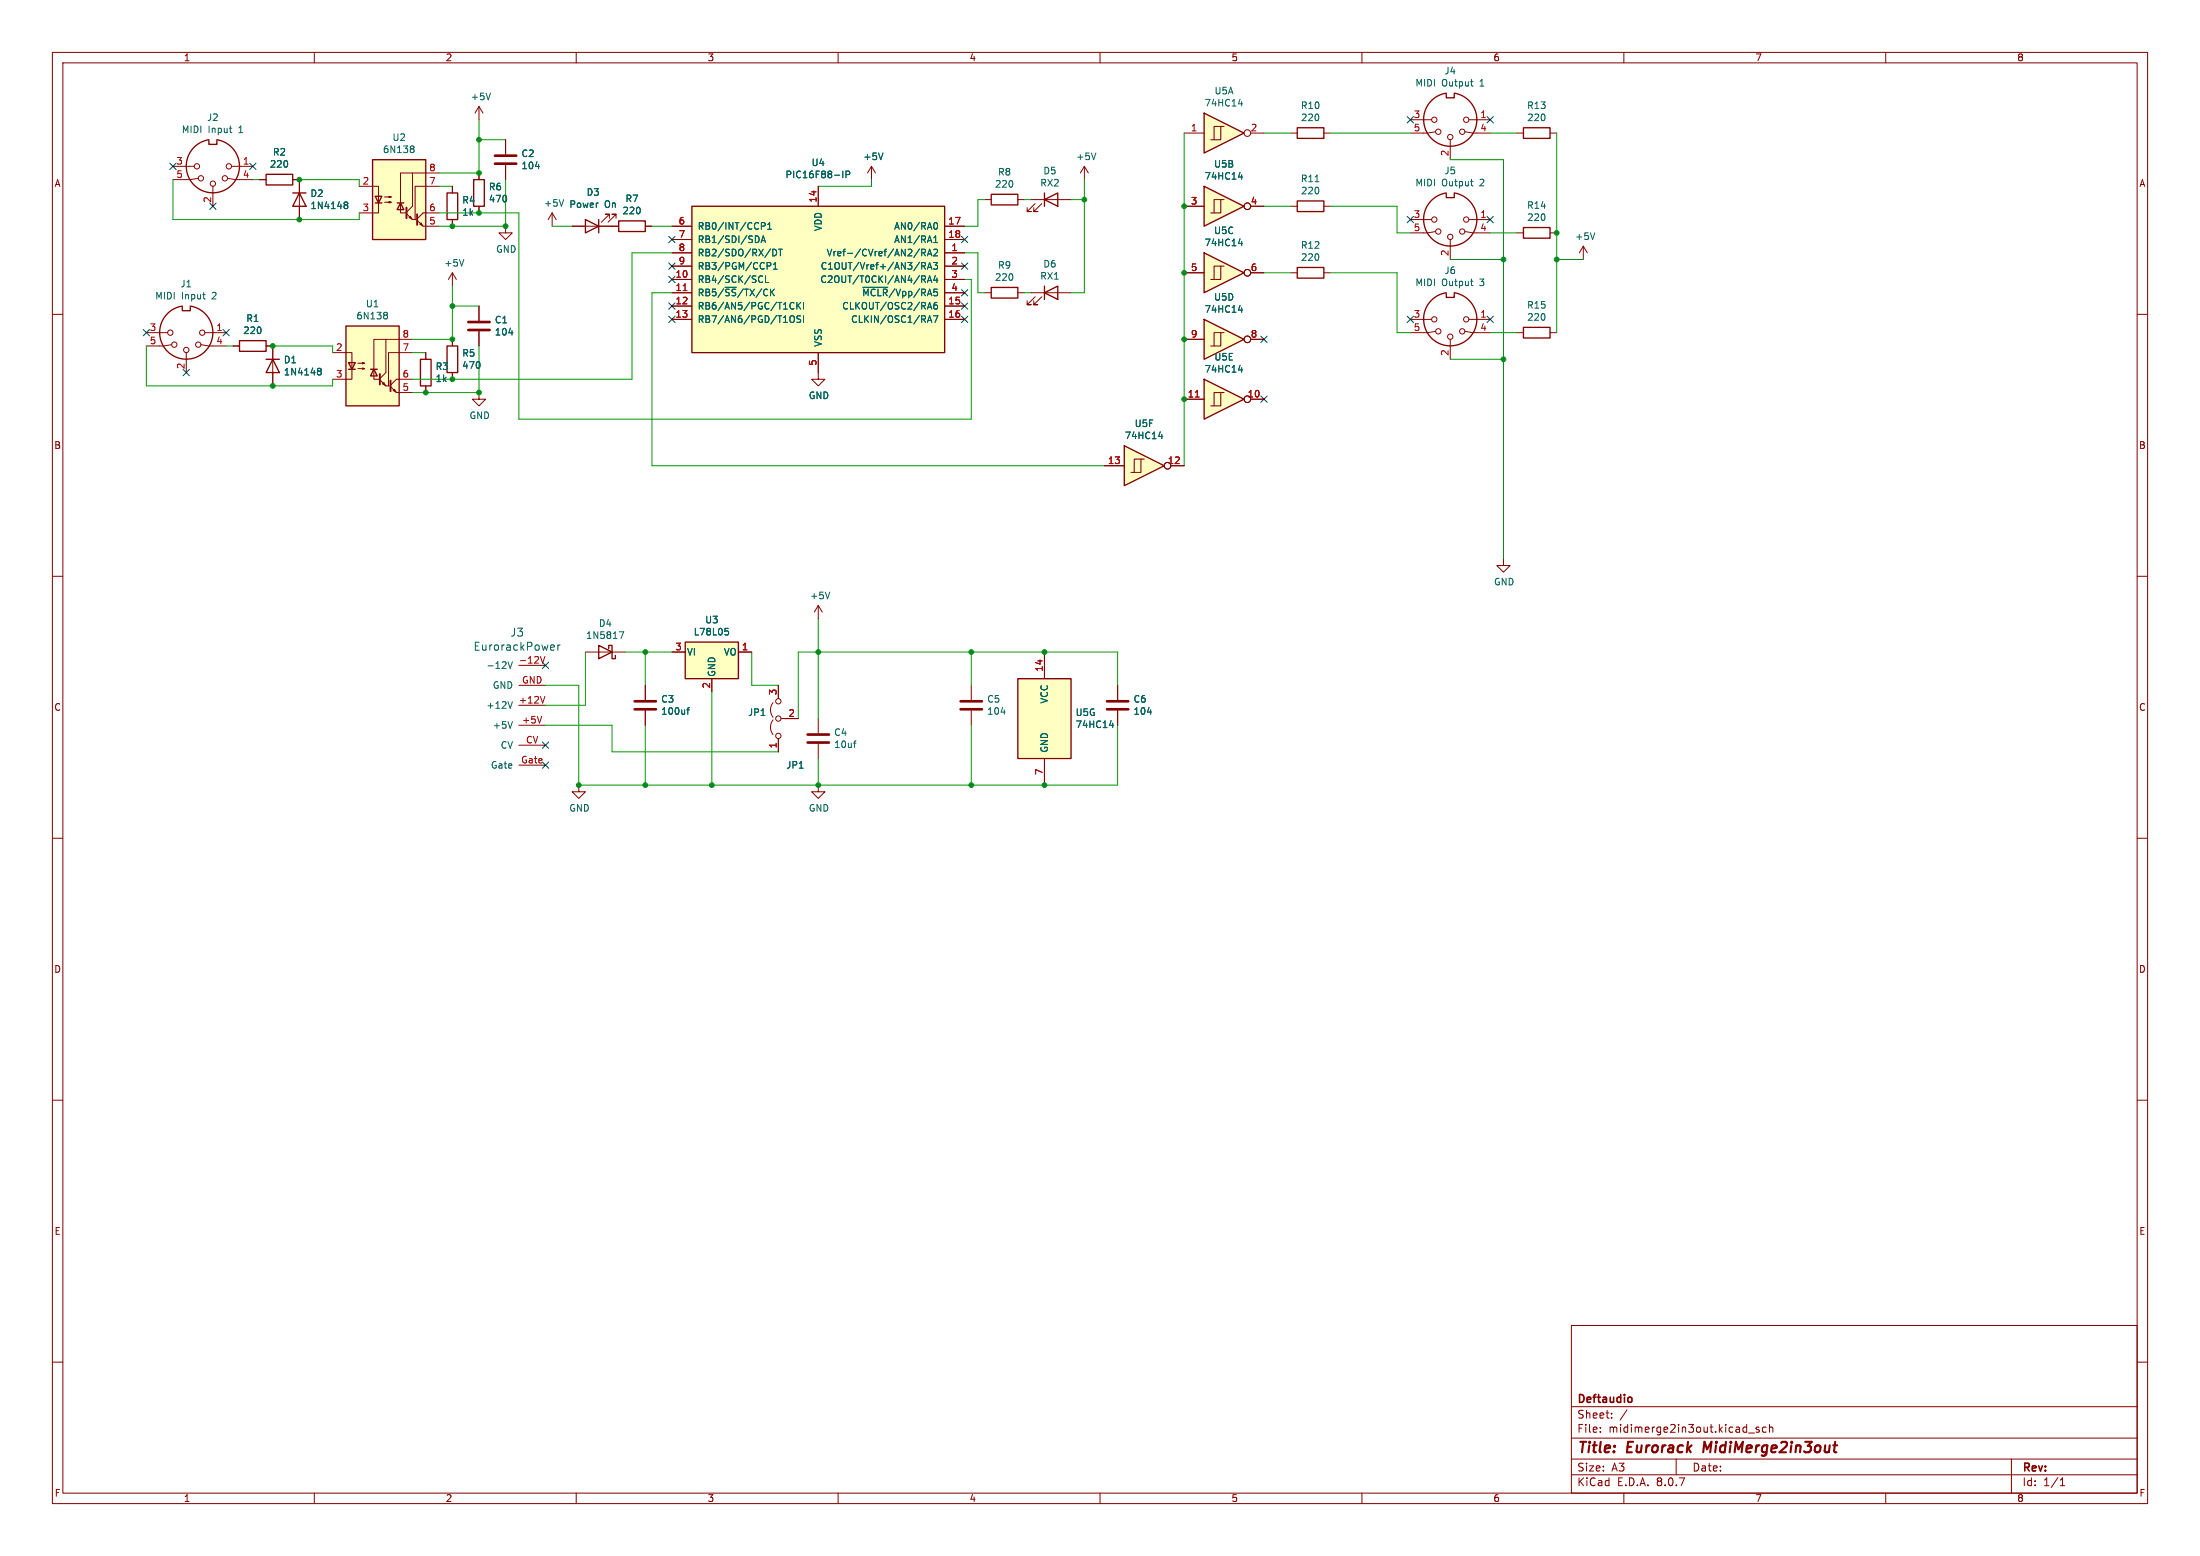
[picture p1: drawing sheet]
<svg xmlns="http://www.w3.org/2000/svg" width="420mm" height="297mm" viewBox="0 0 420 297" stroke-linecap="round" stroke-linejoin="round" font-family="sans-serif">
<g fill="none" stroke="#840000" stroke-width=".19">
<path d="M10 10h400v277h-400zM12 12h396v273h-396zM60 10v2M110 10v2M160 10v2M210 10v2M260 10v2M310 10v2M360 10v2M166.4 31.8l-.8 1.2M166.4 31.8v2.5M166.4 31.8l.7 1.2"/>
<path d="M188 38.1h1.2M194.3 38.1h1.3M196.8 38.1h7.7M197.6 38.9l-1.5 1.5h.7h-.7v-.8M198.9 38.9l-1.5 1.5h.7h-.7v-.8M188 55.9h1.2M194.3 55.9h1.3M196.8 55.9h7.7M197.6 56.6l-1.5 1.6h.7h-.7v-.8M198.9 56.6l-1.5 1.6h.7h-.7v-.8M10 60h2M27.9 63.5h4.1"/>
<path d="M32.8 65.8l-1.6 .2h-3.3M35.6 67.3v3.8M38.4 65.8l1.5 .2h3.3M39.1 63.5h4.1M44.4 66h1.3M50.8 66h1.3M156.2 71.1v1.3h1.3l-1.3 1.3-1.3-1.3h1.3M408 60h2M10 110h2M408 110h2M10 160h2M408 160h2"/>
<path d="M10 210h2M408 210h2M300 253h108v32h-108zM10 260h2M300 278.5h108M300 274.5h108M300 268.5h108M305.5 273.2v.2M305.5 272.5v.1M307.7 270.5v.2M307.7 269.8v.1M310.6 269.1l-1.3 1.9"/>
<path d="M320 278.5v3M333.8 273.5h1.1M335.8 272.5l-.4-.1-.2 .2 .1 .2 .5 .2v.3h-.6M337.2 272.5l-.5-.1-.3 .3 .2 .6h.6M337.8 272.5l.2-.1 .4 .1v.9M337.8 271.9v1.5M384 278.5v6.5M408 260h2M60 285v2M110 285v2M160 285v2M210 285v2"/>
<path d="M260 285v2M300 281.5h108M310 285v2M360 285v2M393.3 283.6h.9M393.3 282.5l.4-.4v1.5"/>
<circle cx="32.5" cy="63.5" r=".51"/>
<circle cx="33.3" cy="65.8" r=".51"/>
<circle cx="35.6" cy="66.8" r=".51"/>
<circle cx="37.8" cy="65.8" r=".51"/>
<circle cx="38.6" cy="63.5" r=".51"/>
</g>
<path d="M325.4 275.2l-.3 2" fill="none" stroke="#840000" stroke-width=".4"/>
<path d="M311.3 266.7l.2 .3v.4l-.2 .3" fill="none" stroke="#840000" stroke-width=".3"/>
<path d="M189.2 37.1h5.1v2h-5.1zM199.4 38.1l2.5-1.3v2.6zM199.4 36.8v2.6M34.8 58.4a5.1 5.1 0 0 0-3.5 7.8 5.1 5.1 0 0 0 8.5 0 5.1 5.1 0 0 0-3.5-7.8M34.8 58.5v.8h1.5v-.8M189.2 54.9h5.1v2h-5.1zM199.4 55.9l2.5-1.3v2.6zM199.4 54.6v2.6M45.7 65h5.1v2.1h-5.1z" fill="none" stroke="#840000" stroke-width=".25"/>
<path d="M168.6 29.2l-.5 1.3M38.7 56.2h.5M39.1 57.1h.1" fill="none" stroke="#006464" stroke-width=".19"/>
<path d="M132.1 39.4h48.2v27.9h-48.2z" fill="#ffffc2"/>
<path d="M132.1 39.4h48.2v27.9h-48.2z" fill="none" stroke="#840000" stroke-width=".25"/>
<g fill="none" stroke="#840000" stroke-width=".19">
<path d="M156.2 35.6v3.8M128.3 48.3h3.8M128.3 53.3h3.8M128.3 55.9h3.8M128.3 58.4h3.8M128.3 43.2h3.8M128.3 45.7h3.8M128.3 50.8h3.8M180.3 48.3h3.8M180.3 53.3h3.8M180.3 55.9h3.8M180.3 58.4h3.8"/>
<path d="M180.3 43.2h3.8M180.3 45.7h3.8M180.3 50.8h3.8M128.3 61h3.8M156.2 67.3v3.8M180.3 61h3.8"/>
</g>
<g fill="none" stroke="#006464" stroke-width=".19">
<path d="M160.9 32.7v1.2M161.5 33.3h.6l.1-.2v-.3l-.7-.1v1.2M144.7 45.1l.2 .5-.2 .6M145 52.7l.6 .1M145.3 46.3l.4-1.3 .4 1.3M145.4 42.5h.4l.3 .2-.1 .4-.6 .1M145.4 45.9h.6M145.6 53.8l-.6 .1M146.1 52.6v1.3h.6M146.4 50.1h.5l.3 .3-.2 .3-.6 .1M146.6 43.8h.7M146.6 42.9l.3-.4v1.3"/>
<path d="M147.5 47.6a.64 .64 0 0 1 .8 .6 .64 .64 0 0 1-.8 .6zM147.6 51.4h.8M147.6 50.5l.4-.4v1.3M148.6 47.6h.7M149 47.6v1.2M151.6 57.9a.6 .6 0 0 0-.9 .4 .6 .6 0 0 0 .6 .7l.3-.1M152.1 57.7v1.3M152.3 58.3l.6 .7M152.9 57.7l-.8 .8M153.4 57.7v1.3M164.7 54.8h4.8M175.5 47.5l-1.1 1.6"/>
<path d="M176 48.2h.6l.1-.2-.1-.3-.6-.1v1.2M176 50.8l.6-.1 .1-.2-.1-.3-.6-.1v1.3M176 52.6h.4l.3 .3-.1 .4h-.6M176.3 48.2l.4 .6M176.3 50.8l.4 .6M176.3 53.3l.4 .6M177 48.8l.5-1.2 .4 1.2M177 51.4l.5-1.3 .4 1.3M177 53.9l.5-1.3 .4 1.3M177.2 48.5h.6M177.2 58.6h.6M177.2 51h.6"/>
<path d="M177.2 53.6h.6M177.5 57.7l.4 1.3M178.2 50.1h.8l-.4 .5 .3 .1v.6l-.2 .1-.5-.1M178.3 47.7l.4-.1 .3 .3-.8 .9h.8M178.3 46.3h.7M178.3 45.4l.3-.4v1.3M178.4 42.6l.2-.1a.68 .68 0 0 1 .4 .6 .68 .68 0 0 1-.4 .7l-.2-.1M178.6 52.6l-.3 .9h.7M178.9 57.7l-.4 .1a.86 .86 0 0 0 0 1.2l.4-.1 .1-.4-.3-.3-.3 .1-.1 .2M178.9 53.1v.8M150.9 60.5l.2-.2a.43 .43 0 0 1 .5 .4v.4a.43 .43 0 0 1-.3 .4 .43 .43 0 0 1-.4-.1M152.9 60.3h-.5l-.2 .1v.4l.5 .2 .2 .3-.3 .2h-.5"/>
<path d="M153.4 60.3v1.2M177 61.5l.5-1.2 .4 1.2M177.2 61.2h.6M178.2 60.3h.8l-.5 1.2"/>
</g>
<path d="M130.4 55.5h.7" fill="none" stroke="#a90000" stroke-width=".19"/>
<path d="M214.6 85.1l7.6 3.8-7.6 3.8z" fill="#ffffc2"/>
<path d="M39.9 26.7a5.1 5.1 0 0 0-3.5 7.8 5.1 5.1 0 0 0 8.5 0 5.1 5.1 0 0 0-3.5-7.8M39.9 26.8v.8h1.5v-.8M50.8 33.3h5.1v2h-5.1zM55.9 36.8h2.5M57.1 36.8l1.3 2.6h-2.5zM80.3 68.6h2v5.1h-2zM85.3 66h2.1v5.1h-2.1zM214.6 85.1l7.6 3.8-7.6 3.8z" fill="none" stroke="#840000" stroke-width=".25"/>
<g fill="none" stroke="#840000" stroke-width=".19">
<path d="M33 31.8h4.1M37.8 34l-1.5 .3h-3.3M40.6 35.6v3.8M43.4 34l1.6 .3h3.3M44.2 31.8h4.1M49.5 34.3h1.3M55.9 34.3h1.2v7.6M207 31.8l-.8 1.2M207 31.8v2.5M207 31.8l.8 1.2M86.4 52.1v2.5M86.4 52.1l-.8 1.2"/>
<path d="M86.4 52.1l.7 1.2M91.4 58.4v2.8M96.5 43.2v1.3h1.3l-1.3 1.2-1.3-1.2h1.3M81.3 67.3v1.3M81.3 73.7v1.2M86.4 64.8v1.2M86.4 71.1v1.3M91.4 74.9v1.3h1.3l-1.3 1.3-1.2-1.3h1.2M91.4 63.2v2.8M210.8 88.9h3.8M217.8 87.6h-1.3v2.6M218.4 87.6h-.6v2.6h-1.9"/>
<path d="M223.5 88.9h2.6M156.2 115.6l-.8 1.2M156.2 115.6v2.5M156.2 115.6l.8 1.2"/>
<circle cx="37.6" cy="31.8" r=".51"/>
<circle cx="38.4" cy="34" r=".51"/>
<circle cx="40.6" cy="35.1" r=".51"/>
<circle cx="42.9" cy="34" r=".51"/>
<circle cx="43.7" cy="31.8" r=".51"/>
<circle cx="222.9" cy="88.9" r=".63"/>
</g>
<g fill="none" stroke="#006464" stroke-width=".19">
<path d="M43.8 24.5h.5M44.1 25.3h.2M65.8 39l.1 .1M65.8 38.6h.4l.1 .1 .1 .2-.2 .2M65.9 39.1h.3M65.9 39.1l-.1 .1M66.2 39.1l.2 .2-.1 .4-.1 .1h-.4M209.2 29.2l-.4 1.3M88.6 49.5l-.5 1.3M97.1 63.5h.8M221.2 83.3h.8M221.8 82.9v.8"/>
<path d="M158.4 113l-.4 1.3"/>
</g>
<path d="M89.4 63h4.1M89.4 61.5h4.1" fill="none" stroke="#840000" stroke-width=".51"/>
<path d="M71.1 30.5h10.2v15.2h-10.2z" fill="#ffffc2"/>
<path d="M71.1 30.5h10.2v15.2h-10.2zM71.6 37.5h1.3l-.6 1.2zM71.6 38.7h1.3M75.8 38.7h1.3M76.5 38.7l.6 1.3h-1.3z" fill="none" stroke="#840000" stroke-width=".25"/>
<path d="M68.6 35.6h3.7v5h-3.7M73.4 38.6h1.3l-.4 .1v-.2l.4 .1M73.4 37.6h1.3l-.4 .1v-.2l.4 .1M78.7 33h-2.2v7.6h1M83.8 33h-5.1v6.4l-1.1 1.1M83.8 35.6h-4.6v6.3M77.6 40.8l1.1 1.1h.7M78.1 41.5l.3-.2 .2 .5zM79.6 42l1.2 1.2h3M80.1 42.8l.3-.3 .2 .6zM83.8 40.6h-3l-1.2 1.2" fill="none" stroke="#840000" stroke-width=".19"/>
<path d="M77.6 39.6v2.1M79.6 40.9v2" fill="none" stroke="#840000" stroke-width=".36"/>
<path d="M78.6 27.9h.2l.2 .2-.2 .3M78.6 28.4h.2M78.8 28.4l.2 .2v.3l-.1 .2h-.3" fill="none" stroke="#006464" stroke-width=".19"/>
<path d="M229.9 72.4l7.6 3.8-7.6 3.8z" fill="#ffffc2"/>
<path d="M229.9 72.4l7.6 3.8-7.6 3.8z" fill="none" stroke="#840000" stroke-width=".25"/>
<g fill="none" stroke="#840000" stroke-width=".19">
<path d="M226.1 76.2h3.8M233 74.9h-1.2v2.6M233.7 74.9h-.7v2.6h-1.9M238.8 76.2h2.5"/>
<circle cx="238.1" cy="76.2" r=".63"/>
</g>
<path d="M228.2 75.8h.7" fill="none" stroke="#a90000" stroke-width=".19"/>
<path d="M236.4 70.6h.8M237 70.2v.8" fill="none" stroke="#006464" stroke-width=".19"/>
<path d="M229.9 61l7.6 3.8-7.6 3.8z" fill="#ffffc2"/>
<path d="M247.6 24.4h5.1v2h-5.1zM247.6 38.4h5.1v2h-5.1zM50.8 68.6h2.5M52.1 68.6l1.2 2.5h-2.5zM229.9 61l7.6 3.8-7.6 3.8z" fill="none" stroke="#840000" stroke-width=".25"/>
<g fill="none" stroke="#840000" stroke-width=".19">
<path d="M246.4 25.4h1.2M246.4 39.4h1.2M252.7 25.4h1.3M252.7 39.4h1.3M52.1 66v7.7M226.1 64.8h3.8M233 63.5h-1.2v2.5M233.7 63.5h-.7v2.5h-1.9M238.8 64.8h2.5"/>
<circle cx="238.1" cy="64.8" r=".63"/>
</g>
<path d="M251.1 34.7h.7M236.4 59.2h.8M237 58.8v.8M60.7 70.8h.1M60.7 70.4l.4-.1 .2 .1v.2l-.2 .2M60.8 70.8h.3M60.8 70.8l-.1 .1M61.1 70.8l.2 .3v.4l-.2 .1-.4-.1" fill="none" stroke="#006464" stroke-width=".19"/>
<path d="M66 62.2h10.2v15.3h-10.2z" fill="#ffffc2"/>
<path d="M247.6 51.1h5.1v2h-5.1zM66 62.2h10.2v15.3h-10.2zM66.5 69.2h1.3l-.6 1.3zM66.5 70.5h1.3M70.7 70.5h1.3M71.4 70.5l.6 1.3h-1.3z" fill="none" stroke="#840000" stroke-width=".25"/>
<g fill="none" stroke="#840000" stroke-width=".19">
<path d="M246.4 52.1h1.2M252.7 52.1h1.3M63.5 67.3h3.7v5.1h-3.7M68.3 70.4h1.3l-.4 .1v-.3l.4 .2M68.3 69.3h1.3l-.4 .2v-.3l.4 .1M72.5 72.5l1.2 1.2h.6M73 73.3l.3-.3 .2 .5zM73.7 64.8h-2.3v7.6h1M74.5 73.8l1.2 1.1h3M75.1 74.5l.2-.2 .3 .5zM78.7 64.8h-5v6.3l-1.2 1.2M78.7 67.3h-4.5v6.4"/>
<path d="M78.7 72.4h-3l-1.2 1.1"/>
</g>
<path d="M72.5 71.4v2M74.5 72.6v2.1" fill="none" stroke="#840000" stroke-width=".36"/>
<path d="M73.5 59.6h.2l.3 .3-.3 .3M73.5 60.2h.2M73.7 60.2l.3 .2v.2l-.2 .2-.3 .1" fill="none" stroke="#006464" stroke-width=".19"/>
<path d="M229.9 48.3l7.6 3.8-7.6 3.8z" fill="#ffffc2"/>
<path d="M229.9 48.3l7.6 3.8-7.6 3.8z" fill="none" stroke="#840000" stroke-width=".25"/>
<g fill="none" stroke="#840000" stroke-width=".19">
<path d="M226.1 52.1h3.8M233 50.8h-1.2v2.5M233.7 50.8h-.7v2.5h-1.9M238.8 52.1h2.5"/>
<circle cx="238.1" cy="52.1" r=".63"/>
</g>
<path d="M236.4 46.5h.8M237 46.1v.8" fill="none" stroke="#006464" stroke-width=".19"/>
<path d="M229.9 35.6l7.6 3.8-7.6 3.8z" fill="#ffffc2"/>
<path d="M229.9 35.6l7.6 3.8-7.6 3.8z" fill="none" stroke="#840000" stroke-width=".25"/>
<g fill="none" stroke="#840000" stroke-width=".19">
<path d="M226.1 39.4h3.8M233 38.1h-1.2v2.5M233.7 38.1h-.7v2.5h-1.9M238.8 39.4h2.5"/>
<circle cx="238.1" cy="39.4" r=".63"/>
</g>
<path d="M236.4 33.8h.8M237 33.4v.8" fill="none" stroke="#006464" stroke-width=".19"/>
<path d="M229.9 21.6l7.6 3.8-7.6 3.8z" fill="#ffffc2"/>
<g fill="none" stroke="#840000" stroke-width=".25">
<path d="M276.1 17.9v.8h1.5v-.8M276.1 17.8a5.1 5.1 0 0 0-4.3 5.1M277.6 17.8a5.1 5.1 0 0 1 4.3 5.5 5.1 5.1 0 0 1-5.2 4.6 5.1 5.1 0 0 1-4.9-5M85.3 36.8h2.1v5.1h-2.1zM90.4 34.3h2.1v5.1h-2.1zM229.9 21.6l7.6 3.8-7.6 3.8zM290.8 24.4h5.1v2h-5.1zM111.8 41.9l2.5 1.3-2.5 1.3zM114.3 41.9v2.6M118.1 42.2h5.1v2h-5.1zM276.1 56v.8h1.5v-.8M276.1 55.9a5.1 5.1 0 0 0-4.3 5.1"/>
<path d="M277.6 55.9a5.1 5.1 0 0 1 4.3 5.5 5.1 5.1 0 0 1-5.2 4.6 5.1 5.1 0 0 1-4.9-5M290.8 62.5h5.1v2h-5.1z"/>
</g>
<g fill="none" stroke="#840000" stroke-width=".19">
<path d="M86.4 35.6v1.2M91.4 20.3v2.6M91.4 33v1.3M91.4 39.4v1.2M91.4 20.3l-.7 1.3M91.4 20.3l.8 1.3M96.5 26.7v2.8M96.5 31.5v2.8M226.1 25.4h3.8M233 24.1h-1.2v2.6M233.7 24.1h-.7v2.6h-1.9M238.8 25.4h2.5"/>
<path d="M269.2 22.9h4.1M274.1 25.1l-1.6 .3h-3.3M276.9 26.7v3.8M279.7 25.1l1.5 .3h3.3M280.4 22.9h4.1M289.6 25.4h1.2M295.9 25.4h1.3M86.4 41.9v1.3M105.4 40.6l-.8 1.3M105.4 40.6v2.6M105.4 40.6l.8 1.3M109.2 43.2h8.9"/>
<path d="M116.3 41.7v-.8h-.7h.7l-1.5 1.5M117.6 41.7v-.8h-.8h.8l-1.5 1.5M123.2 43.2h1.3M302.3 47l-.8 1.3M302.3 47v2.5M302.3 47l.7 1.3M269.2 61h4.1M274.1 63.2l-1.6 .3h-3.3M276.9 64.8v3.8M279.7 63.2l1.5 .3h3.3M280.4 61h4.1M289.6 63.5h1.2"/>
<path d="M295.9 63.5h1.3M147.6 137.4a2.26 2.26 0 0 0 0 2.8M147.6 134.1a2.26 2.26 0 0 0 0 2.8M148.6 130.8v2.6M149.1 137.2h3.3M213.4 130.8v2.8M213.4 135.6v2.8M148.6 141v2.5"/>
<circle cx="238.1" cy="25.4" r=".63"/>
<circle cx="273.8" cy="22.9" r=".51"/>
<circle cx="274.6" cy="25.1" r=".51"/>
<circle cx="276.9" cy="26.2" r=".51"/>
<circle cx="279.1" cy="25.1" r=".51"/>
<circle cx="279.9" cy="22.9" r=".51"/>
<circle cx="273.8" cy="61" r=".51"/>
<circle cx="274.6" cy="63.2" r=".51"/>
<circle cx="276.9" cy="64.3" r=".51"/>
<circle cx="279.1" cy="63.2" r=".51"/>
<circle cx="279.9" cy="61" r=".51"/>
<circle cx="148.6" cy="137.2" r=".51"/>
<circle cx="148.6" cy="133.9" r=".51"/>
<circle cx="148.6" cy="140.5" r=".51"/>
</g>
<path d="M93.6 17.8l-.4 1.2M236.4 19.8h.8M237 19.4v.8M280.7 15.6h.5M281.1 16.4h.1M102.2 31.8h.8M107.6 38.1l-.4 1.3M280.7 53.7h.5M281.1 54.5h.1M304.5 44.4l-.5 1.3M219.1 135.9h.7" fill="none" stroke="#006464" stroke-width=".19"/>
<path d="M94.5 31.2h4.1M94.5 29.7h4.1M211.3 135.4h4.1M211.3 133.9h4.1" fill="none" stroke="#840000" stroke-width=".51"/>
<path d="M194.3 129.5h10.2v15.3h-10.2z" fill="#ffffc2"/>
<path d="M276.1 37v.7h1.5v-.7M276.1 36.8a5.1 5.1 0 0 0-4.3 5.1M277.6 36.8a5.1 5.1 0 0 1 4.3 5.5 5.1 5.1 0 0 1-5.2 4.6 5.1 5.1 0 0 1-4.9-5M290.8 43.4h5.1v2.1h-5.1zM194.3 129.5h10.2v15.3h-10.2z" fill="none" stroke="#840000" stroke-width=".25"/>
<g fill="none" stroke="#840000" stroke-width=".19">
<path d="M269.2 41.9h4.1M274.1 44.2l-1.6 .3h-3.3M276.9 45.7v3.8M279.7 44.2l1.5 .3h3.3M280.4 41.9h4.1M289.6 44.5h1.2M295.9 44.5h1.3M123.2 130.8v2.8M123.2 135.6v2.8M156.2 137.2v2.8M185.4 130.8v2.8M185.4 135.6v2.8"/>
<path d="M199.4 124.5v5M156.2 142v2.8M199.4 144.8v5.1"/>
<circle cx="273.8" cy="41.9" r=".51"/>
<circle cx="274.6" cy="44.2" r=".51"/>
<circle cx="276.9" cy="45.2" r=".51"/>
<circle cx="279.1" cy="44.2" r=".51"/>
<circle cx="279.9" cy="41.9" r=".51"/>
</g>
<path d="M280.7 34.6h.5M281.1 35.5h.1M131.1 135.5h.5M131.6 135.1l-.3 .2v1M191.1 135.9h.8M211.8 138.5h.8M212.4 138v.9M162.9 141.8h.5M163.4 141.4l-.2 .1" fill="none" stroke="#006464" stroke-width=".19"/>
<path d="M121.2 135.4h4M121.2 133.9h4M183.4 135.4h4.1M183.4 133.9h4.1M154.2 141.7h4M154.2 140.2h4" fill="none" stroke="#840000" stroke-width=".51"/>
<path d="M130.8 122.6h10.2v6.9h-10.2z" fill="#ffffc2"/>
<path d="M114.3 123.2l2.5 1.3-2.5 1.2zM116.2 123.8v-.6h.6v2.5h.7v-.6M130.8 122.6h10.2v6.9h-10.2z" fill="none" stroke="#840000" stroke-width=".25"/>
<g fill="none" stroke="#840000" stroke-width=".19">
<path d="M49.5 34.3h1.3M55.9 34.3h1.2v2.5M57.1 39.4v2.5M86.4 35.6v1.2M91.4 33v1.3M91.4 39.4v1.2M96.5 26.7v2.8M96.5 31.5v2.8M156.2 35.6v3.8M226.1 39.4h3.8M238.8 39.4h2.5M86.4 41.9v1.3"/>
<path d="M91.4 58.4v2.8M109.2 43.2h2.6M114.3 43.2h3.8M123.2 43.2h1.3M128.3 43.2h3.8M128.3 48.3h3.8M128.3 53.3h3.8M128.3 55.9h3.8M128.3 58.4h3.8M128.3 45.7h3.8M128.3 50.8h3.8M180.3 43.2h3.8"/>
<path d="M180.3 48.3h3.8M180.3 53.3h3.8M180.3 55.9h3.8M180.3 58.4h3.8M180.3 45.7h3.8M180.3 50.8h3.8M226.1 52.1h3.8M238.8 52.1h2.5M44.4 66h1.3M50.8 66h1.3v2.6M52.1 71.1v2.6M81.3 67.3v1.3"/>
<path d="M81.3 73.7v1.2M86.4 64.8v1.2M86.4 71.1v1.3M91.4 63.2v2.8M128.3 61h3.8M156.2 67.3v3.8M180.3 61h3.8M226.1 64.8h3.8M226.1 76.2h3.8M238.8 64.8h2.5M238.8 76.2h2.5M210.8 88.9h3.8"/>
<path d="M223.5 88.9h2.6M287 106.7v1.3h1.3l-1.3 1.2-1.3-1.2h1.3M99.1 134.6h5M99.1 138.4h5M99.1 127h5M99.1 130.8h5M111.8 124.5h7.6M123.2 130.8v2.8M123.2 135.6v2.8M128.3 124.5h2.5M135.9 129.5v2.6M141 124.5h2.5"/>
<path d="M148.6 130.8v2.6M149.9 137.2h2.5M199.4 124.5v5M213.4 130.8v2.8M213.4 135.6v2.8M99.1 142.2h5M99.1 146.1h5M110.5 149.9v1.2h1.3l-1.3 1.3-1.3-1.3h1.3M148.6 141v2.5M156.2 149.9v1.2h1.3l-1.3 1.3-1.3-1.3h1.3M199.4 144.8v5.1"/>
<circle cx="238.1" cy="39.4" r=".63"/>
<circle cx="238.1" cy="52.1" r=".63"/>
<circle cx="238.1" cy="76.2" r=".63"/>
<circle cx="238.1" cy="64.8" r=".63"/>
<circle cx="222.9" cy="88.9" r=".63"/>
</g>
<g fill="none" stroke="#006464" stroke-width=".19">
<path d="M65.8 39l.1 .1M65.8 38.6h.4l.1 .1 .1 .2-.2 .2M65.9 39.1h.3M65.9 39.1l-.1 .1M66.2 39.1l.2 .2-.1 .4-.1 .1h-.4M102.2 31.8h.8M160.9 32.7v1.2M161.5 33.3h.6l.1-.2v-.3l-.7-.1v1.2M168.6 29.2l-.5 1.3M236.4 33.8h.8M237 33.4v.8M144.7 45.1l.2 .5-.2 .6"/>
<path d="M145 52.7l.6 .1M145.3 46.3l.4-1.3 .4 1.3M145.4 42.5h.4l.3 .2-.1 .4-.6 .1M145.4 45.9h.6M145.6 53.8l-.6 .1M146.1 52.6v1.3h.6M146.4 50.1h.5l.3 .3-.2 .3-.6 .1M146.6 43.8h.7M146.6 42.9l.3-.4v1.3M147.5 47.6a.64 .64 0 0 1 .8 .6 .64 .64 0 0 1-.8 .6zM147.6 51.4h.8M147.6 50.5l.4-.4v1.3"/>
<path d="M148.6 47.6h.7M149 47.6v1.2M151.6 57.9a.6 .6 0 0 0-.9 .4 .6 .6 0 0 0 .6 .7l.3-.1M152.1 57.7v1.3M152.3 58.3l.6 .7M152.9 57.7l-.8 .8M153.4 57.7v1.3M164.7 54.8h4.8M175.5 47.5l-1.1 1.6M176 52.6h.4l.3 .3-.1 .4h-.6M176 48.2h.6l.1-.2-.1-.3-.6-.1v1.2M176 50.8l.6-.1 .1-.2-.1-.3-.6-.1v1.3"/>
<path d="M176.3 48.2l.4 .6M176.3 50.8l.4 .6M176.3 53.3l.4 .6M177 48.8l.5-1.2 .4 1.2M177 51.4l.5-1.3 .4 1.3M177 53.9l.5-1.3 .4 1.3M177.2 48.5h.6M177.2 58.6h.6M177.2 51h.6M177.2 53.6h.6M177.5 57.7l.4 1.3M178.2 50.1h.8l-.4 .5 .3 .1v.6l-.2 .1-.5-.1"/>
<path d="M178.3 47.7l.4-.1 .3 .3-.8 .9h.8M178.3 46.3h.7M178.3 45.4l.3-.4v1.3M178.4 42.6l.2-.1a.68 .68 0 0 1 .4 .6 .68 .68 0 0 1-.4 .7l-.2-.1M178.6 52.6l-.3 .9h.7M178.9 57.7l-.4 .1a.86 .86 0 0 0 0 1.2l.4-.1 .1-.4-.3-.3-.3 .1-.1 .2M178.9 53.1v.8M236.4 46.5h.8M236.4 59.2h.8M237 46.1v.8M237 58.8v.8M60.7 70.8h.1"/>
<path d="M60.7 70.4l.4-.1 .2 .1v.2l-.2 .2M60.8 70.8h.3M60.8 70.8l-.1 .1M61.1 70.8l.2 .3v.4l-.2 .1-.4-.1M97.1 63.5h.8M150.9 60.5l.2-.2a.43 .43 0 0 1 .5 .4v.4a.43 .43 0 0 1-.3 .4 .43 .43 0 0 1-.4-.1M152.9 60.3h-.5l-.2 .1v.4l.5 .2 .2 .3-.3 .2h-.5M153.4 60.3v1.2M177 61.5l.5-1.2 .4 1.2M177.2 61.2h.6M178.2 60.3h.8l-.5 1.2M236.4 70.6h.8"/>
<path d="M237 70.2v.8M221.2 83.3h.8M221.8 82.9v.8M138.4 119.9h.6M97 126.3l.4 1.3 .4-1.3M97.8 133.9l-.4 1.3M97.8 137.7l-.4 1.3M105.3 123.1l.5 .1v.3l-.7 .1M105.8 124l-.5 .1M106.5 123.1v1M106.9 123.1l-.3 .1-.1 .2M118.2 120.6h.9l-.6 1.3"/>
<path d="M131.1 135.5h.5M131.6 135.1l-.3 .2v1M138.6 120.4h.3l.2 .3-.1 .4-.4 .1M211.8 138.5h.8M212.4 138v.9M219.1 135.9h.7"/>
</g>
<path d="M130.4 55.5h.7M228.2 75.8h.7M103.2 125.3l.4 1.3 .4-1.3M103.4 136.7l-.4 1.3M104 132.9l-.4 1.3" fill="none" stroke="#a90000" stroke-width=".19"/>
<g fill="none" stroke="#009600" stroke-width=".19">
<path d="M33 34.3v7.6h35.6v-1.3M48.3 34.3h1.2M57.1 34.3h11.5M83.8 35.6h2.6M91.4 26.7h5.1M91.4 22.9v10.1h-7.6M96.5 34.3v8.9h-12.7M166.4 34.3v1.3h-10.2M188 38.1h-1.3v5.1h-2.6M195.6 38.1h1.2M204.5 38.1h2.5M207 34.3v21.6h-2.5"/>
<path d="M226.1 25.4v63.5M241.3 25.4h5.1M241.3 39.4h5.1M254 39.4h12.7v5.1h2.5M254 25.4h15.2M276.9 30.5h10.1v76.2M284.5 25.4h5.1M297.2 25.4v38.1M83.8 40.6h15.3v39.4h86.3v-26.7h-1.3M86.4 58.4h5M86.4 54.6v10.2h-7.7M105.4 43.2h3.8"/>
<path d="M124.5 43.2h3.8M128.3 55.9h-3.8v33h86.3M128.3 48.3h-7.7v24.1h-41.9M184.1 48.3h2.6v7.6h1.3M195.6 55.9h1.2M241.3 52.1h5.1M254 52.1h12.7v11.4h2.5M276.9 49.5h10.1M284.5 44.5h5.1M297.2 49.5h5.1M27.9 66v7.7h35.6v-1.3M43.2 66h1.2"/>
<path d="M52.1 66h11.4M78.7 67.3h2.6M91.4 66v8.9h-12.7M276.9 68.6h10.1M284.5 63.5h5.1M156.2 118.1v19.1M104.1 130.8h6.4v19.1h102.9v-11.5M104.1 138.4h12.7v5.1h31.8M111.8 124.5v10.1h-7.7M119.4 124.5h8.9M123.2 124.5v6.3M123.2 138.4v11.5"/>
<path d="M135.9 132.1v17.8M143.5 124.5v6.3h5.1M185.4 124.5v6.3M185.4 138.4v11.5M213.4 130.8v-6.3h-61v12.7M156.2 144.8v5.1"/>
</g>
<g fill="none" stroke="#000084" stroke-width=".19">
<path d="M32.4 31.1l1.2 1.3M33.6 31.1l-1.2 1.3M40 38.8l1.2 1.2M41.2 38.8l-1.2 1.2M47.7 31.1l1.2 1.3M48.9 31.1l-1.2 1.3M268.6 22.3l1.2 1.2M269.8 22.3l-1.2 1.2M283.9 22.3l1.2 1.2M285.1 22.3l-1.2 1.2M127.7 45.1l1.2 1.2M127.7 50.2l1.2 1.2"/>
<path d="M127.7 57.8l1.2 1.2M127.7 52.7l1.2 1.2M128.9 45.1l-1.2 1.2M128.9 50.2l-1.2 1.2M128.9 57.8l-1.2 1.2M128.9 52.7l-1.2 1.2M183.5 57.8l1.3 1.2M183.5 45.1l1.3 1.2M183.5 50.2l1.3 1.2M183.5 55.3l1.3 1.2M184.8 57.8l-1.3 1.2M184.8 45.1l-1.3 1.2"/>
<path d="M184.8 50.2l-1.3 1.2M184.8 55.3l-1.3 1.2M268.6 41.3l1.2 1.2M269.8 41.3l-1.2 1.2M283.9 41.3l1.2 1.2M285.1 41.3l-1.2 1.2M27.3 62.9l1.2 1.2M28.5 62.9l-1.2 1.2M35 70.5l1.2 1.2M36.2 70.5l-1.2 1.2M42.6 62.9l1.2 1.2M43.8 62.9l-1.2 1.2"/>
<path d="M127.7 60.4l1.2 1.2M128.9 60.4l-1.2 1.2M183.5 60.4l1.3 1.2M184.8 60.4l-1.3 1.2M240.7 75.6l1.2 1.2M240.7 64.2l1.2 1.2M241.9 75.6l-1.2 1.2M241.9 64.2l-1.2 1.2M268.6 60.4l1.2 1.2M269.8 60.4l-1.2 1.2M283.9 60.4l1.2 1.2M285.1 60.4l-1.2 1.2"/>
<path d="M103.5 126.4l1.2 1.2M104.7 126.4l-1.2 1.2M103.5 145.4l1.2 1.3M103.5 141.6l1.2 1.2M104.7 145.4l-1.2 1.3M104.7 141.6l-1.2 1.2"/>
</g>
<g fill="#009600" stroke="#009600" stroke-width=".19">
<circle cx="57.1" cy="34.3" r=".46"/>
<circle cx="57.1" cy="41.9" r=".46"/>
<circle cx="52.1" cy="73.7" r=".46"/>
<circle cx="52.1" cy="66" r=".46"/>
<circle cx="297.2" cy="49.5" r=".46"/>
<circle cx="297.2" cy="44.5" r=".46"/>
<circle cx="287" cy="49.5" r=".46"/>
<circle cx="287" cy="68.6" r=".46"/>
<circle cx="110.5" cy="149.9" r=".46"/>
<circle cx="123.2" cy="149.9" r=".46"/>
<circle cx="123.2" cy="124.5" r=".46"/>
<circle cx="185.4" cy="149.9" r=".46"/>
<circle cx="185.4" cy="124.5" r=".46"/>
<circle cx="156.2" cy="124.5" r=".46"/>
<circle cx="199.4" cy="149.9" r=".46"/>
<circle cx="156.2" cy="149.9" r=".46"/>
<circle cx="135.9" cy="149.9" r=".46"/>
<circle cx="91.4" cy="26.7" r=".46"/>
<circle cx="91.4" cy="40.6" r=".46"/>
<circle cx="91.4" cy="33" r=".46"/>
<circle cx="226.1" cy="52.1" r=".46"/>
<circle cx="226.1" cy="39.4" r=".46"/>
<circle cx="207" cy="38.1" r=".46"/>
<circle cx="86.4" cy="58.4" r=".46"/>
<circle cx="86.4" cy="43.2" r=".46"/>
<circle cx="91.4" cy="74.9" r=".46"/>
<circle cx="86.4" cy="64.8" r=".46"/>
<circle cx="86.4" cy="72.4" r=".46"/>
<circle cx="96.5" cy="43.2" r=".46"/>
<circle cx="81.3" cy="74.9" r=".46"/>
<circle cx="226.1" cy="76.2" r=".46"/>
<circle cx="199.4" cy="124.5" r=".46"/>
<circle cx="226.1" cy="64.8" r=".46"/>
</g>
<g font-size="2.8" fill="#840000">
<text x="301" y="277.9">Title:</text>
<text x="310.6" y="277.9">Eurorack</text>
<text x="326" y="277.9">MidiMerge2in3out</text>
</g>
<g font-size="2.1" fill="#006464">
<text x="90.3" y="124.4">EurorackPower</text>
<text x="97.3" y="121.7">J3</text>
</g>
<g font-size="2.1" fill="#840000">
<text x="301" y="268.2">Deftaudio</text>
<text x="301" y="273.7">File:</text>
<text x="301" y="271">Sheet:</text>
<text x="307.1" y="273.7">midimerge2in3out.kicad_sch</text>
<text x="301" y="281.1">Size:</text>
<text x="307.6" y="281.1">A3</text>
<text x="323" y="281.1">Date:</text>
<text x="386" y="281.3">Rev:</text>
<text x="301" y="283.9">KiCad</text>
<text x="308.7" y="283.9">E.D.A.</text>
<text x="316.3" y="283.9">8.0.7</text>
<text x="386" y="283.9">Id:</text>
<text x="390.1" y="283.9">1/1</text>
</g>
<g font-size="1.8" fill="#840000">
<text x="35" y="11.9">1</text>
<text x="85" y="11.9">2</text>
<text x="135" y="11.9">3</text>
<text x="185" y="11.9">4</text>
<text x="235" y="11.9">5</text>
<text x="285" y="11.9">6</text>
<text x="335" y="11.9">7</text>
<text x="385" y="11.9">8</text>
<text x="10.3" y="35.9">A</text>
<text x="408.3" y="35.9">A</text>
<text x="10.3" y="85.9">B</text>
<text x="408.2" y="85.9">B</text>
<text x="10.3" y="135.9">C</text>
<text x="408.2" y="135.9">C</text>
<text x="10.3" y="185.9">D</text>
<text x="408.2" y="185.9">D</text>
<text x="10.3" y="235.9">E</text>
<text x="408.3" y="235.9">E</text>
<text x="10.3" y="285.9">F</text>
<text x="35" y="286.9">1</text>
<text x="85" y="286.9">2</text>
<text x="135" y="286.9">3</text>
<text x="185" y="286.9">4</text>
<text x="235" y="286.9">5</text>
<text x="285" y="286.9">6</text>
<text x="335" y="286.9">7</text>
<text x="385" y="286.9">8</text>
<text x="408.3" y="285.9">F</text>
</g>
<g font-size="1.8" fill="#006464">
<text x="270.1" y="16.7">MIDI</text>
<text x="275.2" y="16.7">Output</text>
<text x="275.7" y="14.4">J4</text>
<text x="282.6" y="16.7">1</text>
<text x="39.4" y="23.3">J2</text>
<text x="89.8" y="19.3">+5V</text>
<text x="229.9" y="20.5">74HC14</text>
<text x="231.8" y="18.2">U5A</text>
<text x="248.2" y="21">R10</text>
<text x="248.3" y="23.3">220</text>
<text x="291.4" y="21">R13</text>
<text x="291.5" y="23.3">220</text>
<text x="34.6" y="25.6">MIDI</text>
<text x="39.7" y="25.6">Input</text>
<text x="45.7" y="25.6">1</text>
<text x="52" y="29.9">R2</text>
<text x="73" y="29.4">6N138</text>
<text x="74.8" y="27.1">U2</text>
<text x="51.4" y="32.2">220</text>
<text x="99.5" y="30.2">C2</text>
<text x="99.5" y="32.5">104</text>
<text x="149.8" y="34.2">PIC16F88-IP</text>
<text x="154.8" y="31.9">U4</text>
<text x="164.7" y="30.8">+5V</text>
<text x="190.4" y="33.7">R8</text>
<text x="198.5" y="35.8">RX2</text>
<text x="199.1" y="33.5">D5</text>
<text x="205.4" y="30.8">+5V</text>
<text x="229.9" y="34.5">74HC14</text>
<text x="231.7" y="32.2">U5B</text>
<text x="248.2" y="35">R11</text>
<text x="270.1" y="35.8">MIDI</text>
<text x="275.2" y="35.8">Output</text>
<text x="275.7" y="33.5">J5</text>
<text x="282.6" y="35.8">2</text>
<text x="59.2" y="37.8">D2</text>
<text x="59.2" y="40.1">1N4148</text>
<text x="88.1" y="39.1">R4</text>
<text x="88.1" y="41.4">1k</text>
<text x="93.2" y="36.5">R6</text>
<text x="93.2" y="38.8">470</text>
<text x="103.8" y="39.6">+5V</text>
<text x="108.6" y="39.9">Power</text>
<text x="111.9" y="37.6">D3</text>
<text x="115.4" y="39.9">On</text>
<text x="118.7" y="41.1">220</text>
<text x="119.3" y="38.8">R7</text>
<text x="189.9" y="36">220</text>
<text x="248.3" y="37.3">220</text>
<text x="291.4" y="40.1">R14</text>
<text x="133.1" y="44">RB0/INT/CCP1</text>
<text x="133.1" y="46.6">RB1/SDI/SDA</text>
<text x="157.1" y="44.2" transform="rotate(-90 157.1 44.2)">VDD</text>
<text x="170.6" y="44">AN0/RA0</text>
<text x="170.6" y="46.6">AN1/RA1</text>
<text x="229.9" y="47.2">74HC14</text>
<text x="231.7" y="44.9">U5C</text>
<text x="248.2" y="47.7">R12</text>
<text x="291.5" y="42.4">220</text>
<text x="300.6" y="46">+5V</text>
<text x="84.7" y="51.1">+5V</text>
<text x="94.6" y="48.4">GND</text>
<text x="133.1" y="49.1">RB2/SDO/RX/DT</text>
<text x="133.1" y="51.7">RB3/PGM/CCP1</text>
<text x="156.6" y="51.7">C1OUT/Vref+/AN3/RA3</text>
<text x="157.7" y="49.1">Vref-/CVref/AN2/RA2</text>
<text x="189.9" y="53.8">220</text>
<text x="190.4" y="51.5">R9</text>
<text x="198.5" y="53.6">RX1</text>
<text x="199.1" y="51.3">D6</text>
<text x="248.3" y="50">220</text>
<text x="275.7" y="52.5">J6</text>
<text x="29.5" y="57.4">MIDI</text>
<text x="34.4" y="55">J1</text>
<text x="34.6" y="57.4">Input</text>
<text x="40.6" y="57.4">2</text>
<text x="69.7" y="58.9">U1</text>
<text x="133.1" y="54.2">RB4/SCK/SCL</text>
<text x="133.1" y="56.7">RB5/~{SS}/TX/CK</text>
<text x="133.1" y="59.3">RB6/AN5/PGC/T1CKI</text>
<text x="156.5" y="54.2">C2OUT/T0CKI/AN4/RA4</text>
<text x="160.7" y="59.3">CLKOUT/OSC2/RA6</text>
<text x="164.5" y="56.7">~{MCLR}/Vpp/RA5</text>
<text x="229.9" y="59.9">74HC14</text>
<text x="231.7" y="57.6">U5D</text>
<text x="270.1" y="54.8">MIDI</text>
<text x="275.2" y="54.8">Output</text>
<text x="282.6" y="54.8">3</text>
<text x="291.4" y="59.1">R15</text>
<text x="46.3" y="64">220</text>
<text x="46.9" y="61.6">R1</text>
<text x="67.9" y="61.2">6N138</text>
<text x="94.4" y="61.9">C1</text>
<text x="94.4" y="64.2">104</text>
<text x="133.1" y="61.8">RB7/AN6/PGD/T1OSI</text>
<text x="162.4" y="61.8">CLKIN/OSC1/RA7</text>
<text x="291.5" y="61.4">220</text>
<text x="54.1" y="69.5">D1</text>
<text x="54.1" y="71.9">1N4148</text>
<text x="83.1" y="70.8">R3</text>
<text x="88.1" y="68.3">R5</text>
<text x="88.1" y="70.6">470</text>
<text x="157.1" y="66.3" transform="rotate(-90 157.1 66.3)">VSS</text>
<text x="229.9" y="71.3">74HC14</text>
<text x="231.7" y="69">U5E</text>
<text x="83.1" y="73.1">1k</text>
<text x="154.3" y="76.4">GND</text>
<text x="89.5" y="80.2">GND</text>
<text x="216.5" y="81.7">U5F</text>
<text x="214.6" y="84">74HC14</text>
<text x="285.1" y="111.9">GND</text>
<text x="114.2" y="119.8">D4</text>
<text x="134.5" y="119.2">U3</text>
<text x="154.6" y="114.6">+5V</text>
<text x="111.8" y="122.1">1N5817</text>
<text x="131.1" y="125.3">VI</text>
<text x="132.3" y="121.5">L78L05</text>
<text x="138.1" y="125.3">VO</text>
<text x="92.8" y="127.9">-12V</text>
<text x="94" y="131.7">GND</text>
<text x="136.8" y="129.3" transform="rotate(-90 136.8 129.3)">GND</text>
<text x="92.8" y="135.5">+12V</text>
<text x="126.1" y="134.3">C3</text>
<text x="126.1" y="136.6">100uf</text>
<text x="142.7" y="136.9">JP1</text>
<text x="188.4" y="134.3">C5</text>
<text x="188.4" y="136.6">104</text>
<text x="200.3" y="134.4" transform="rotate(-90 200.3 134.4)">VCC</text>
<text x="205.2" y="136.9">U5G</text>
<text x="216.3" y="134.3">C6</text>
<text x="216.3" y="136.6">104</text>
<text x="94" y="139.3">+5V</text>
<text x="95.5" y="143.1">CV</text>
<text x="159.1" y="140.7">C4</text>
<text x="159.1" y="143">10uf</text>
<text x="200.3" y="143.8" transform="rotate(-90 200.3 143.8)">GND</text>
<text x="205.2" y="139.2">74HC14</text>
<text x="93.6" y="146.9">Gate</text>
<text x="150" y="146.9">JP1</text>
<text x="108.6" y="155.1">GND</text>
<text x="154.3" y="155.1">GND</text>
</g>
<g font-size="1.8" fill="#a90000">
<text x="269.8" y="22.6">3</text>
<text x="282.5" y="22.6">1</text>
<text x="227.3" y="25.1">1</text>
<text x="238.7" y="25.1">2</text>
<text x="269.8" y="25.1">5</text>
<text x="276.6" y="29.9" transform="rotate(-90 276.6 29.9)">2</text>
<text x="282.5" y="25.1">4</text>
<text x="33.6" y="31.5">3</text>
<text x="33.6" y="34">5</text>
<text x="46.3" y="31.5">1</text>
<text x="46.3" y="34">4</text>
<text x="81.8" y="35.3">7</text>
<text x="81.8" y="32.8">8</text>
<text x="40.4" y="38.8" transform="rotate(-90 40.4 38.8)">2</text>
<text x="69.1" y="40.4">3</text>
<text x="81.8" y="40.4">6</text>
<text x="156" y="38.8" transform="rotate(-90 156 38.8)">14</text>
<text x="227.3" y="39.1">3</text>
<text x="238.7" y="39.1">4</text>
<text x="269.8" y="41.7">3</text>
<text x="282.5" y="41.7">1</text>
<text x="81.8" y="42.9">5</text>
<text x="129.5" y="42.9">6</text>
<text x="129.5" y="45.5">7</text>
<text x="180.9" y="42.9">17</text>
<text x="180.9" y="45.5">18</text>
<text x="269.8" y="44.2">5</text>
<text x="282.5" y="44.2">4</text>
<text x="128.9" y="53.1">10</text>
<text x="129.5" y="48">8</text>
<text x="129.5" y="50.5">9</text>
<text x="181.5" y="48">1</text>
<text x="181.5" y="50.5">2</text>
<text x="181.5" y="53.1">3</text>
<text x="227.3" y="51.8">5</text>
<text x="238.7" y="51.8">6</text>
<text x="276.6" y="49" transform="rotate(-90 276.6 49)">2</text>
<text x="128.9" y="55.6">11</text>
<text x="128.9" y="58.2">12</text>
<text x="180.9" y="58.2">15</text>
<text x="181.5" y="55.6">4</text>
<text x="28.5" y="63.2">3</text>
<text x="28.5" y="65.8">5</text>
<text x="41.2" y="63.2">1</text>
<text x="41.2" y="65.8">4</text>
<text x="76.8" y="64.5">8</text>
<text x="128.9" y="60.7">13</text>
<text x="180.9" y="60.7">16</text>
<text x="227.3" y="64.5">9</text>
<text x="238.7" y="64.5">8</text>
<text x="269.8" y="60.7">3</text>
<text x="269.8" y="63.2">5</text>
<text x="282.5" y="60.7">1</text>
<text x="282.5" y="63.2">4</text>
<text x="35.3" y="70.6" transform="rotate(-90 35.3 70.6)">2</text>
<text x="76.8" y="67.1">7</text>
<text x="156" y="69.9" transform="rotate(-90 156 69.9)">5</text>
<text x="276.6" y="68" transform="rotate(-90 276.6 68)">2</text>
<text x="64.1" y="72.1">3</text>
<text x="76.8" y="74.7">5</text>
<text x="76.8" y="72.1">6</text>
<text x="226.7" y="75.9">11</text>
<text x="238.1" y="75.9">10</text>
<text x="211.4" y="88.6">13</text>
<text x="222.8" y="88.6">12</text>
<text x="128.8" y="124.2">3</text>
<text x="141.5" y="124.2">1</text>
<text x="99" y="126.7">-12V</text>
<text x="99.6" y="130.6">GND</text>
<text x="135.6" y="131.5" transform="rotate(-90 135.6 131.5)">2</text>
<text x="199.1" y="128.3" transform="rotate(-90 199.1 128.3)">14</text>
<text x="99" y="134.4">+12V</text>
<text x="148.3" y="132.8" transform="rotate(-90 148.3 132.8)">3</text>
<text x="150.4" y="136.9">2</text>
<text x="99.6" y="138.2">+5V</text>
<text x="100.3" y="142">CV</text>
<text x="148.3" y="142.9" transform="rotate(-90 148.3 142.9)">1</text>
<text x="99.4" y="145.8">Gate</text>
<text x="199.1" y="148" transform="rotate(-90 199.1 148)">7</text>
</g>
<g font-size="1.8" fill="#009600">
<text x="69.1" y="35.3">2</text>
<text x="64.1" y="67.1">2</text>
</g>
</svg>
